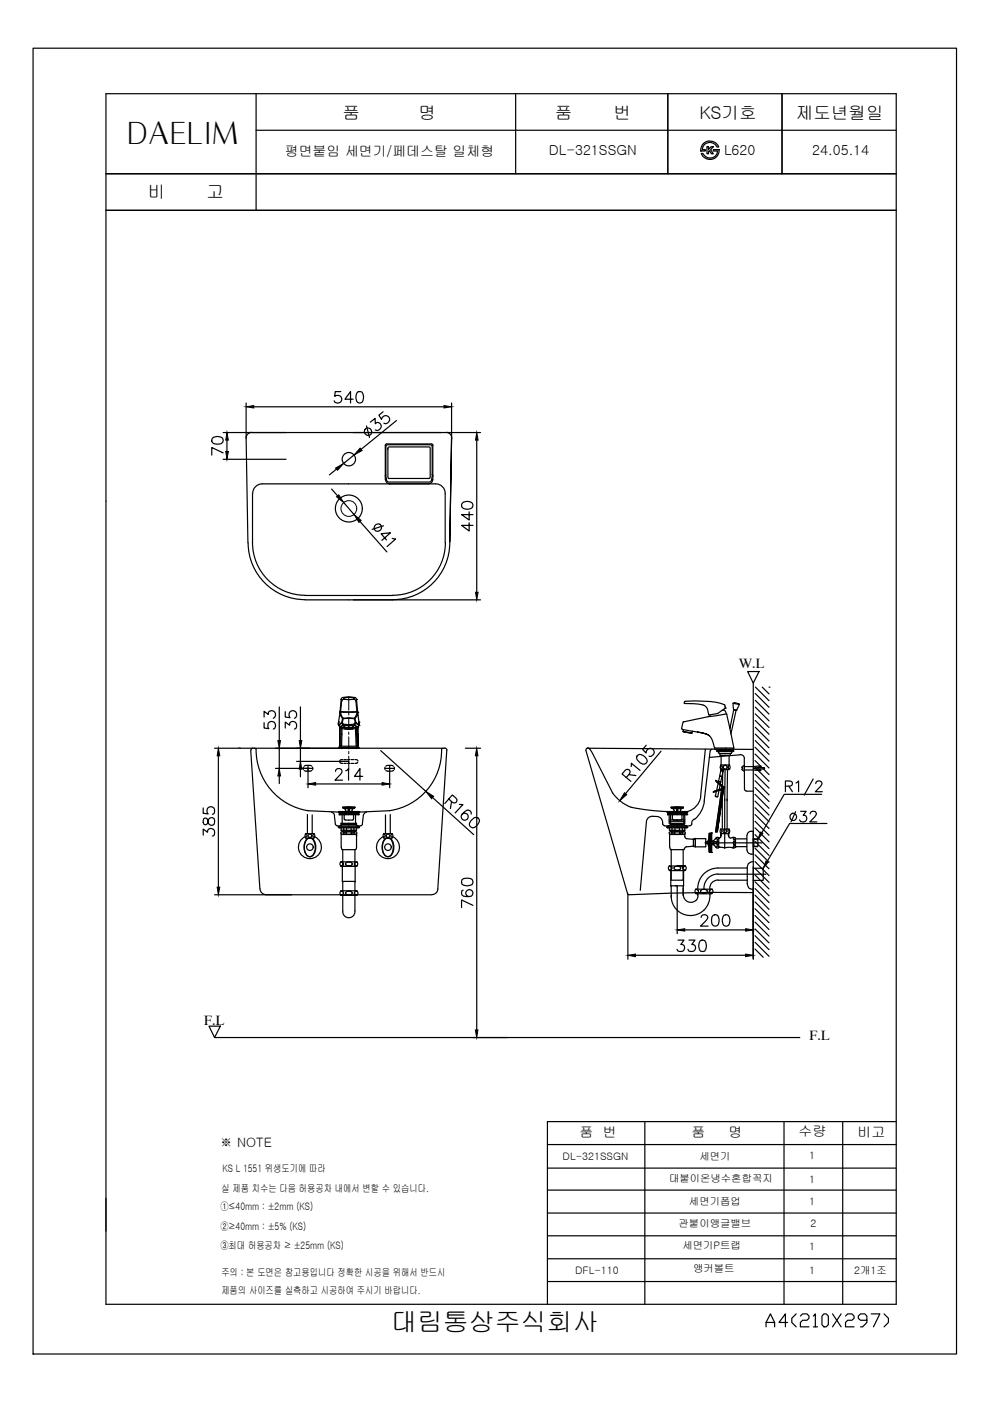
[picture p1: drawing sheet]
<svg xmlns="http://www.w3.org/2000/svg" width="210mm" height="297mm" viewBox="0 0 210 297" stroke-linecap="round" stroke-linejoin="round" font-family="sans-serif">
<!-- layer: YA -->
<g fill="none" stroke="#000" stroke-width=".25">
<path d="M7 10.2h195.8v276.9h-195.8zM22.5 19.9h167.5v256.6h-167.5zM54.3 19.9v24.7M109.3 19.9v16.9M141.6 19.9v16.9M165.8 19.9v16.9M22.5 36.8h167.5M54.3 27.6h135.7M148.7 32.5h.2a1.71 1.71 0 0 0 1.8 1 1.71 1.71 0 0 0 1.4-1.5h-.9v-.3h1.2a1.9 1.9 0 0 1-1.5 2.1 1.9 1.9 0 0 1-2.2-1.3zM149 30.6a2.05 2.05 0 0 1 3.4 .6h-.4a1.64 1.64 0 0 0-1.7-1 1.64 1.64 0 0 0-1.4 1.5h.6v.3h-.9l.1-.7zM149.9 31.1h.3v.5l.6-.5h.5l-.6 .6 .5 .9h-.3l-.5-.7-.2 .2v.5h-.3zM22.5 44.6h167.5"/>
<path d="M136.7 237.8v38.7M190 237.8h-73.9v38.7M116.1 271.7h73.9M116.1 266.9h73.9"/>
</g>
<!-- layer: Dim -->
<path d="M166.2 237.8v38.7M178.7 237.8v38.7M116.1 257.2h73.9M116.1 252.3h73.9M116.1 242.7h73.9M116.1 247.7h73.9M116.1 262h73.9" fill="none" stroke="#000" stroke-width=".25"/>
<!-- layer: MAIN -->
<path d="M158.5 142.4h2.4l-1.2 2.4zM44.3 217.6h2.4l-1.2 2.4z" fill="none" stroke="#000" stroke-width=".25"/>
<!-- layer: 0 -->
<g fill="none" stroke="#000" stroke-width=".25">
<path d="M45 92.9a1.85 1.85 0 0 1 2.2 0 .8 .8 0 0 1-.4 1.2 2.09 2.09 0 0 1-1.8-.3l-.1-.3zM47.3 96l-2.4-1.1v1.6M47.3 91.7h54.6M47.3 97.4h13.3M48.1 93.3v2.4M52.2 85.4v7.5M53.4 91.7a1.21 1.21 0 0 0-1.2 1.2l.4 22.2a12.1 12.1 0 0 0 12.1 12l37.2 .1M53.8 86.2h40.3M71.4 99.5l-1.6 1.2M72.2 83h-1.1l-.1 1a.85 .85 0 0 1 1.3 0 .85 .85 0 0 1-.2 1.3 .85 .85 0 0 1-1.2-.3M74.9 84.6h-1.8l1.2-1.6v2.4M75 96.5l-2.2 1.8"/>
<path d="M75.8 83.1a.81 .81 0 0 1 1.1 .4 1.94 1.94 0 0 1-.2 1.8 .75 .75 0 0 1-1.1-.3 2.01 2.01 0 0 1 .2-1.9zM77.7 90.3l.6 2.5M78.5 89.5l1-.8 .1 1.1a.78 .78 0 0 1 1.2 .2 .78 .78 0 0 1-.5 1.2l-.3 .1-.4-.1M81.2 87.3l-.9 .7 .6 .9a.86 .86 0 0 1 1-.8 .86 .86 0 0 1 .7 1.1 .86 .86 0 0 1-1.2 .5M84.1 89.2l-7.5 6.1M94.6 91.7a1.21 1.21 0 0 1 1.2 1.2M95.7 92.9l-.3 22.2 .3-22.2M95.7 85.4v7.5M101.1 93.3v32.3M53.5 104.6v10.5a11.2 11.2 0 0 0 11.2 11.1M55.6 102.6h36.8M55.6 102.6a2.01 2.01 0 0 0-2 2"/>
<path d="M70.3 103.7l1.3 1.4M72.9 106.6l2.1 2.5M76.3 110.5l5.7 6.5M81.3 111.5l-2.4 .7M81.9 114.5l-1.1-1.3 2-.2-1.8 1.6M83.2 114.1l.7 .2-1.8 1.6M92.4 102.6a2.01 2.01 0 0 1 2 2M94.4 104.6v10.5M94.4 115.1a11.2 11.2 0 0 1-11.1 11.1M95.4 115.1a12.1 12.1 0 0 1-12.1 12M98 106.7a1.47 1.47 0 0 1 2.3 .3v.2a1.36 1.36 0 0 1-2.4 0zM99.5 110.8v1.8l-1.6-1.2h2.4"/>
<path d="M99.5 108.5v1.8l-1.6-1.2h2.4M64.7 126.3h18.6M45.5 158.6h5.2M50.6 158.6h.3M50.9 158.6h43.4M53.2 159.1l1.9 29.4M53.6 158.6l-.4 .4M56 153.2v1.2l1 .1a.87 .87 0 0 1-.1-1.3 .87 .87 0 0 1 1.3 0 .87 .87 0 0 1 0 1.3l-.3 .1M56 152v-1.2l.9 .7a.81 .81 0 0 1 1.2-.7 .81 .81 0 0 1 .1 1.4l-.3 .1M59.2 149.9v7.1M59.2 158.6v4.3M60.5 154.4v-1.3l.9 .7a.78 .78 0 0 1 .9-.9 .78 .78 0 0 1 .6 1.1l-.2 .5-.3 .1"/>
<path d="M60.5 150.9v1.1l1 .2a.85 .85 0 0 1 0-1.3 .85 .85 0 0 1 1.3 .1 .85 .85 0 0 1-.4 1.3M63.7 149.9v7.1M63.7 158.6v2.8M80.7 159.1l9.6 8.7M94.3 158.6l.5 .4M94.7 159.1l-1.9 29.4M98.7 158.6h3.2M124.6 158.6l35.1 .3M124.6 158.6l.5 .3 .5 .8M124.7 158.6a.43 .43 0 0 0-.5 .5l8.9 30.3 .2 .3 17.6-.5h8.8M137 158l-.7 .9 .7 .8a.87 .87 0 0 1 .8-1.1 .87 .87 0 0 1 .9 1 .87 .87 0 0 1-1.1 .7M140.2 159.3l-7.6 9"/>
<path d="M43.1 177.1v-1.3l.9 .7a.68 .68 0 0 1 .8-.8 .86 .86 0 0 1 .7 .7 .86 .86 0 0 1-.5 .9M43.1 171.3v1.1l1 .2a.86 .86 0 0 1 0-1.3 .86 .86 0 0 1 1.3 .1 .86 .86 0 0 1-.4 1.2M43.2 173.6a.91 .91 0 0 0 .2 1.3h.3a1.26 1.26 0 0 0 .5-1.2 .67 .67 0 0 1 .7-.4 .67 .67 0 0 1 .6 .6v.5a.68 .68 0 0 1-.7 .6 .68 .68 0 0 1-.7-.7l-.2-.7-.2-.1zM46.3 160.2v27.9M58.4 162.9h7.9M59.2 164.5v1.6M62.9 161.4h11M63.7 163.1v1.6M65.3 162.3v4.7M66.9 166.2h14.1M71.1 163.5l.1-.3a.73 .73 0 0 1 1.3 .2l-.1 .5-1.4 1.5h1.6M72 161.6l.2 .2 .5 .1"/>
<path d="M72.4 161.1l-.4 .2M72.4 161.4h1.5v.5M72.4 161.1h.3M72.9 161.9h.5M72.9 161.1h.5M73.3 163.4l.6-.4v2.4M73.7 161.9h.5M73.7 161.1h.5M74.5 161.9h.5M74.5 161.1h.5M75.3 161.1h.3l.3 .2M75.3 161.9h.2"/>
<path d="M75.8 161.6l-.3 .3M76.9 164.6h-1.7l1.1-1.6v2.4M81.6 162.9h2M82.6 162.3v4.7M91.7 169.1l8.7 7.9M95.2 169.4l1.1 .8a.54 .54 0 0 0 .6-.6l-1-1.1-1.6 1.9M95.7 169.9l-.2 1.5M97.4 170.5l.8 .1-1.7 1.8M98 172.6a.77 .77 0 0 1 1.2 .2 .77 .77 0 0 1-.5 1.1 .77 .77 0 0 1-.9-.9 2.4 2.4 0 0 1 1.5-1.3 .74 .74 0 0 1 .6 .9M99.9 174a1.14 1.14 0 0 1 1.4-.6l.2 .2a1.41 1.41 0 0 1-.9 1.8 .78 .78 0 0 1-.8-.1 .78 .78 0 0 1-.2-.8zM101.1 160.2v58.2M132.8 164.9l.8-1.2a.55 .55 0 0 0-.7-.6l-1 1 1.9 1.6"/>
<path d="M133.3 164.2l1.5 .2M133.8 162.5v-.7l1.9 1.5M135.2 160.1a1.54 1.54 0 0 1 2 1.2 .79 .79 0 0 1-1 .7 2.17 2.17 0 0 1-1.3-1.4zM141.4 175.3l4.4 .1M142.2 174.8h2.8M143.6 174.8v.6M151.7 176.4h.4M153.2 163.2l-.1 6.6M153.7 163.2v6.6M154.2 163.2v6.6M157.3 163.1l.5 .4M157.3 162.7h.1v.4h-.1"/>
<path d="M157.8 162.5l3.5-.1v.2l-1.6 .3 1.6 .3v.2l-3.5-.1M157.8 162.3v1.2M157.8 162.3l-.5 .4M160.6 162.7h1.5v.3h-1.5M45.5 189.7h46.1M55.1 188.5a1.21 1.21 0 0 0 1.3 1.2M72.6 186.9v.1M92.8 188.5a1.21 1.21 0 0 1-1.2 1.2M97.9 186.5a1.92 1.92 0 0 1 2.2 0 .77 .77 0 0 1-.3 1.2 2.01 2.01 0 0 1-1.9-.2zM98.2 188.7a.71 .71 0 0 0-.4 .7 .71 .71 0 0 0 .5 .6 1.84 1.84 0 0 0 1.8-.2 .74 .74 0 0 0-.3-1.1 .74 .74 0 0 0-1 .5 .74 .74 0 0 0 .7 .9M100.3 192l-2.4-1.2v1.6M133.1 189.6v13.8"/>
<path d="M143.6 187.8v10.2M143.7 199.3h1.3l-.7 1a.77 .77 0 0 1 .9 .8 .77 .77 0 0 1-1.1 .6l-.4-.1-.2-.3M145.2 197.2h12.9M146.1 199.3h1.2l-.6 1a.68 .68 0 0 1 .8 .8 .86 .86 0 0 1-.8 .6 .86 .86 0 0 1-.8-.4M148.5 199.4a.75 .75 0 0 1 1.1 .4 2.01 2.01 0 0 1-.2 1.8 .81 .81 0 0 1-1.1-.3 1.94 1.94 0 0 1 .2-1.9zM148.7 194.5l.2-.4a.79 .79 0 0 1 1 .1l.2 .2-.2 .5-1.4 1.5h1.6M151.2 194.1a.77 .77 0 0 1 1.1 .3 1.94 1.94 0 0 1-.2 1.8 .8 .8 0 0 1-1.2-.3 2.09 2.09 0 0 1 .3-1.8zM153.5 194.1a.75 .75 0 0 1 1.1 .3 1.94 1.94 0 0 1-.2 1.8 .75 .75 0 0 1-1.1-.3 1.91 1.91 0 0 1 .2-1.8zM159.7 188.2v15.2M45.5 220h124.1M134.7 202.5h23.4"/>
<circle cx="74" cy="97.4" r="1.42"/>
<circle cx="78" cy="91.5" r=".79"/>
<circle cx="74" cy="107.8" r="2.86"/>
<circle cx="80.1" cy="111.9" r=".81"/>
</g>
<!-- layer: 2 -->
<g fill="none" stroke="#000" stroke-width=".25">
<path d="M54.3 158.8a13.1 13.1 0 0 0 11 13.1l8.5 .4M93.6 158.8a12.9 12.9 0 0 1-11 13.1l-8.4 .4M125.6 159.7l4.3 8.5a8 8 0 0 0 6.4 3.4l5.1 .5M149.5 158.8l-1 10.2M150.6 159.2l-1.4 11.3-.7 1.7-1.2 1.5M151 158.9l-.4 .3M156.9 160a.87 .87 0 0 1 .9 .7M64.3 162.7v.5M64.5 162.4l.3-.1h1l.3 .1M66.1 163.3l-.3 .2-1.3-.1M66.3 162.7v.5M70.3 172.2a.83 .83 0 0 1 .6 .7"/>
<path d="M70.9 172.9l.2 1.8M71.1 174.7l.4 .4M71.5 175.1h4.9M72.3 175.1v-.5h3.3v.5M76.9 174.7l-.4 .4M77 172.9l-.2 1.8M77.7 172.2a.83 .83 0 0 0-.7 .7M81.6 162.7v.5M81.8 162.4l.4-.1h.9l.3 .1M83.4 163.3l-.3 .2-1.3-.1M83.6 162.7v.5M139.3 173.1a1.73 1.73 0 0 0-2.1 .7l-1.5 15"/>
<path d="M139.3 173.1a1.32 1.32 0 0 1 1.2 1.6M140.5 174.7l.4 .4M140.9 175.1h5.3M141.9 172.6v2h3.3v-2M141.9 174.1h3.3M141.9 173.8h3.3M146.7 174.7l-.4 .4M146.7 174.5l-.1 .3M147.3 173.7l-.4 .2-.2 .5M148.6 168.9a3.8 3.8 0 0 1-2.8 3.2M156.9 160l-6.5 .6M157.8 160.8v6.5l.4 .4"/>
<path d="M158.2 167.7h1.5"/>
</g>
<!-- layer: 6 -->
<g fill="none" stroke="#000" stroke-width=".25">
<path d="M64.7 177.4a2.43 2.43 0 0 0-.9 3.7 2.43 2.43 0 0 0 3.8 0 2.43 2.43 0 0 0-.9-3.7M64.8 176.9l.3 .3-.3 .4M64.8 176.7a.83 .83 0 0 0 0 1M64.8 176.8h1.7M64.8 177.7h.5M65.1 178a.92 .92 0 0 1 .9-.2 .92 .92 0 0 1 .6 .7 2.42 2.42 0 0 1-.7 3.1h-.2a1.86 1.86 0 0 1-1.2-2.3zM65.1 177.8a1.04 1.04 0 0 1 1.1-.1 1.04 1.04 0 0 1 .6 .9 2.25 2.25 0 0 1-1.1 3.1 2.25 2.25 0 0 1-1.1-3.1zM65.2 172.7v4.1M66.1 177.7h.4M66.2 172.8v4M66.6 176.7a.83 .83 0 0 1 0 1M66.6 176.9l-.3 .3 .3 .4"/>
<path d="M81.3 177.4a2.43 2.43 0 0 0-1 3.7 2.43 2.43 0 0 0 3.9 0 2.43 2.43 0 0 0-1-3.7M81.3 176.9l.3 .3-.3 .4M81.4 176.7a.83 .83 0 0 0 0 1M81.4 176.8h1.7M81.4 177.7h.4M81.6 178a.92 .92 0 0 1 1-.2 .92 .92 0 0 1 .6 .7 2.42 2.42 0 0 1-.7 3.1 1.3 1.3 0 0 1-1.4-1.5l.1-1.2zM81.6 177.8a1.04 1.04 0 0 1 1.1-.1 1.04 1.04 0 0 1 .6 .9 2.25 2.25 0 0 1-1 3.1 2.25 2.25 0 0 1-1.1-3.1zM81.7 172.8v4M82.7 177.7h.4M82.7 172.7v4.1M83.1 176.7a.83 .83 0 0 1 0 1M83.2 176.9l-.3 .3 .3 .4"/>
<path d="M149.5 178.7h12.1M150 178.6l.3 .7M150.3 178l-.3 .7M150.4 176.8v3.8l-.2-1.8zM150.4 176.7h.1M150.5 176.7v4M150.5 176.8h.3M150.5 177.7h.3M150.5 179.1h.3M150.5 179h.3M150.5 178.9h.3M150.5 178.8h.3"/>
<path d="M150.5 179.6h.3M150.5 179.5h.3M150.5 179.4h.3M150.5 179.3h.3M150.5 179.2h.3M150.5 179.7h.3M150.5 179.9h.3M150.5 179.8h.3M150.5 178.2h.3M150.5 178.3h.3M150.5 178.4h.3M150.5 178.5h.3"/>
<path d="M150.5 178.6h.3M150.5 178.7h.3M150.5 177.9h.3M150.5 178h.3M150.5 178.1h.3M150.5 176.7h.3M150.5 177.3h.3M150.5 176.9h.3M150.5 177.2h.3M150.5 177h.3M150.5 177.1h.3M150.5 177.4h.3"/>
<path d="M150.5 177.5h.3M150.5 177.6h.3M150.5 177.8h.3M150.8 176.6h.1M150.8 176.6v4.1M150.9 178.3l.4-.1v.9h-.4M151.3 179.1l.4 .4M151.7 179.5l.1 .1M151.7 177.8l-.4 .4M151.7 179.6a.44 .44 0 0 0 .7 .1M151.7 177.7a.44 .44 0 0 1 .7-.1v2M151.8 177.8l-.1 .1"/>
<path d="M151.9 179.7l.2-.4 .2 .5M152 178.3a.4 .4 0 0 1 .3 .4 .4 .4 0 0 1-.3 .4zM152.3 177.6l-.2 .4-.2-.4M152.4 177.7v.1M152.4 179.6h.1M152.5 179.6h.1M152.6 177.7l-.1 .1M152.7 179.6l-.3 .1M152.7 179.6l1.5 .1M152.8 175.9l.3 .3-.3 .4M152.8 177.1h.1l-.1 .2M152.8 177.3v-.5h1.7v.6"/>
<path d="M152.8 175.8h1.7M152.8 175.7a.83 .83 0 0 0 0 1M152.9 177.3l-.4 .4M152.9 176.8v.3M153.1 169.4v6.4M153.7 169.4v10.5M154.2 169.4v6.4M154.4 176.8v.3M154.5 177.1v.2M154.5 177.4l.2 .2 .2 .1M154.5 175.7a.83 .83 0 0 1 0 1M154.6 175.9l-.3 .3 .4 .4"/>
<path d="M154.9 177.7l.6-.2 .4 .2M155.5 177.6l.1 .5 .3-.5M155.6 178.3a.35 .35 0 0 1 .3 .4 .35 .35 0 0 1-.3 .3zM155.9 179.7l-.3-.4-.1 .5M155.9 179.6l-.4 .2-1.2-.1M155.9 179.5h.1M155.9 177.7v1.9v-.1M155.9 179.5h2.5M155.9 177.9h2.5M158.4 177.1v3.1a.87 .87 0 0 0 .9 .9M159.2 176.2h.5v4.9h-.5M159.3 176.2a.87 .87 0 0 0-.9 .9"/>
<path d="M159.7 177.9h1M159.8 177.9h.9M159.8 177.9v1.6M160.7 177.9v1.5l-1 .1M160.7 179.4l-.9 .1M150.4 180.6v.1M150.4 180.7h.4M150.5 180.7h.3M150.5 180.4h.3M150.5 180.3h.3M150.5 180h.3M150.5 180.2h.3"/>
<path d="M150.5 180.1h.3M150.5 180.5h.3M150.5 180.6h.3M150.8 180.7h.1"/>
<circle cx="65.7" cy="179.6" r=".7"/>
<circle cx="65.7" cy="177.2" r=".38"/>
<circle cx="82.2" cy="177.2" r=".38"/>
<circle cx="82.3" cy="179.6" r=".7"/>
<circle cx="153.7" cy="176.2" r=".38"/>
</g>
<!-- layer: 0 -->
<circle cx="74" cy="107.8" r="1.67" fill="none" stroke="#000" stroke-width=".21"/>
<!-- layer: ORTHO$4 -->
<path d="M73.9 91.7h.1M73.9 158.1h.1" fill="none" stroke="#000" stroke-width=".25"/>
<!-- layer: ORTHO$3 -->
<path d="M73.9 91.7h.1M73.9 158.1h.1" fill="none" stroke="#000" stroke-width=".25"/>
<!-- layer: DEFAULT -->
<g fill="none" stroke="#000" stroke-width=".25">
<path d="M53.9 158.6l.4 .2M94 158.6l-.4 .2M159.7 144.8v58.2M160.1 158.4l3 3M160.1 159.9l3 2.9M160.1 157l3 2.9M160.1 147l3 3M160.1 148.5l3 2.9M160.1 149.9l3 2.9M160.1 151.4l3 2.8M160.1 152.8l3 2.9M160.1 154.2l3 2.9"/>
<path d="M160.1 155.6l3 3M160.2 145.7l2.9 2.9M161.6 145.7l1.5 1.4M163.1 145.7h.1M160.1 161.3l3 2.9M160.1 162.7l3 3M160.1 164.1l3 3M160.1 165.5l3 3M160.1 167l3 2.9M160.1 168.4l3 3M160.1 169.9l3 2.9M160.1 171.3l3 2.9"/>
<path d="M160.1 172.7l3 3M160.1 174.1l3 3M160.1 175.5l3 3M160.1 177l3 2.9M160.1 178.4l3 3M160.1 179.8l3 3M160.1 181.2l3 3M160.1 182.7l3 2.9M160.1 184.1l3 3M160.1 185.5l3 3M160.1 187l3 2.9M160.1 188.4l3 3"/>
<path d="M160.1 189.8l3 3M160.1 191.2l3 3M160.1 192.7l3 2.9M160.1 194.1l3 3M160.1 195.5l3 3M160.1 196.9l3 3M160.1 198.4l3 3M160.1 199.8l3 2.9M160.1 201.2l1.7 1.8"/>
</g>
<!-- layer: 4 -->
<g fill="none" stroke="#000" stroke-width=".25">
<path d="M72.3 182.8h.1a.38 .38 0 0 1 .4 .5M72.3 188.9h.1M72.3 183.7h3.3M72.3 182.7h3.3M72.3 189.8h3.3M72.3 182.7l-.2 .5 .2 .5M72.4 188.9a.42 .42 0 0 1 .4 .5 .42 .42 0 0 1-.5 .3M72.6 183.7v3.2h2.7M72.6 186.9l.1 .1M72.7 187v1.9M72.7 189.8v3.3M72.7 193.1a1.29 1.29 0 0 0 1.3 1.5 1.29 1.29 0 0 0 1.2-1.5"/>
<path d="M72.8 183.3l-.5 .3M73.5 189.6l.2 .1M73.7 189.7h.3M73.7 182.8h.5M73.7 182.8a.4 .4 0 0 0-.4 .5 .4 .4 0 0 0 .5 .3l.5-.1 .3-.2M73.9 188.9h.1M74.3 189l.3 .2M74.3 182.8l.3 .2M74.3 189.7h-.3M74.3 189h-.2a.5 .5 0 0 0-.6 0 .5 .5 0 0 0-.1 .6M74.5 189.6l-.2 .1M74.6 189.5l-.1 .1"/>
<path d="M74.7 183v.3M74.7 189.2v.3M75.2 183.3l.3 .2M75.3 188.9h-3l-.2 .4 .2 .5M75.3 187v1.9h.3M75.3 189.8v3.3M75.3 189.6h.1M75.3 187h.1M75.3 183.7v3.2M75.3 186.9h.1M75.3 189l-.2 .3 .2 .3M75.4 189.6l.3 .1"/>
<path d="M75.5 182.8a.38 .38 0 0 0-.3 .5M75.6 183.6h.1M75.6 188.9l-.2 .1M75.6 182.7l.2 .5-.2 .5M75.7 188.9l.2 .4-.2 .5M75.7 188.9h-.1M75.7 182.8h-.1M141.9 183.6h.1M141.9 183.6h3h-1.3M141.9 183.6l-.2 .5 .3 .5h3.2M142 183.7l.4 .2M142 184.5h-.1"/>
<path d="M142.2 184.6v3.2h2.7M142.3 187.8h.1M142.3 187.9v2.4M142.4 184.2l-.4 .2M142.4 183.9v.3M142.9 184.2l.4 .2M142.9 183.9l.1 .3M143.1 183.8l-.2 .1M143.3 183.7h.1a.51 .51 0 0 1 .7 0 .51 .51 0 0 1 .1 .6l-.3 .1M143.3 183.7l-.2 .1M143.3 184.4l.3 .1M143.9 184.4l-.3 .1"/>
<path d="M144.8 183.9v.3M144.8 184.2l.4 .2M144.9 187.9v1.9M144.9 189.7a1.55 1.55 0 0 0 1.4 1.6 1.55 1.55 0 0 0 1.7-1.4M144.9 187.8v.1M144.9 184.6v3.2M145.2 183.7l-.4 .2M145.2 184.5h.2M145.2 183.6h-.3h.3M145.3 183.6l.2 .5-.2 .5M145.3 183.6h-.1M147.5 188.5l.2 .1"/>
<path d="M147.6 189.5h3.3M147.6 188.5h3.3M147.6 188.5l-.3 .5 .3 .5M147.6 188.6a.36 .36 0 0 1 .5 .2 .36 .36 0 0 1-.2 .5M147.7 189.4h-.2M147.9 189.5h.1M147.9 189.3h-.3M147.9 189.5l.1 .1M147.9 189.7v.2M148.7 188.7a.43 .43 0 0 0 0 .6 .43 .43 0 0 0 .5 .1M149.5 188.6l.3 .1M149.6 188.6l-.9 .1"/>
<path d="M149.6 189.3l-.3 .1M149.8 189.3h-.3M149.8 188.7l.2 .3-.2 .3M150.5 189.7a4.1 4.1 0 0 1-4 4.4 4.1 4.1 0 0 1-4.2-4.3M150.5 189.2v.5M150.6 188.7a.3 .3 0 0 0-.2 .3 .3 .3 0 0 0 .2 .3M150.6 189.3h.3M150.8 189.4h.2M150.9 188.6l-.3 .1M150.9 188.5l.3 .5-.3 .5M151 188.5l-.2 .1M152.2 185.3h10.2"/>
<path d="M152.2 186.6h6.2M152.2 186.6a1.76 1.76 0 0 0-1.7 1.9M152.3 185.3a2.98 2.98 0 0 0-3 3.1M158.4 184h-6.2a4.3 4.3 0 0 0-4.3 4.5M158.4 184v3.3l.3 .8M158.7 188.2l.4 .2 .6 .2M158.7 183.1l-.3 .8M159.1 182.8l-.3 .3M159.7 184.1h2.1v2.6h-2.1M159.7 183.7v5.3M159.7 182.7l-.6 .1"/>
</g>
<!-- layer: 7 -->
<g fill="none" stroke="#000" stroke-width=".25">
<path d="M71.7 153.4h.1M71.7 153.4l.1 .4M71.8 153.1h.1M71.8 153.1l-.1 .3 .1-.3M71.8 158.6h4.3M71.8 153.8h.1M71.8 153.8l.5 .6M72 156.8v1.4v-1.4M72 154.4v.3v-.3M72 155.1v.3v-.3M72 155.4v.9zM72 156.3v.5z"/>
<path d="M72 154.7v.4v-.4M72.1 151.1l.1 .6M72.1 154.2h.1M72.1 154.1h.1M72.1 154.2l-.1 .2 .1-.2M72.1 151.1h.1M72.1 151h.1M72.1 151.1l-.3 2M72.1 154.1v.1M72.1 150.9v.2M72.1 150.9h.1M72.2 150.9v.5l.6 .9"/>
<path d="M72.2 151.7h.1M72.2 151.7l.4 .7 .2-.1M72.2 150.9h3.5M72.2 150.9l-.1 .1M72.2 154.2l.9 .1M72.2 154.2v.1M72.2 158.6h.1M72.3 154.4h.1M72.3 150.9l.4 .1h2.5l.4-.1M72.3 154.4l-.1 3.8M72.3 148.3h.1M72.3 154.4l.2 .1"/>
<path d="M72.3 148.3l-.2 2.6M72.4 158.6h.1M72.4 158.6v.1zM72.5 154.5l-.1 3.7M72.5 153.2l-.7 .5-.1-.3M72.5 154.5l.8 .1M72.5 153.2v.1M72.6 152.4l-.1 .8M72.7 147.9l-.3 .1-.1 .3M72.7 153.7l-.2-.4-.7 .5M72.7 153.7h.1l-.6 .5M72.7 153.7l-.6 .4"/>
<path d="M72.8 152.3h2.3M72.8 152.4h2.3l.2 .8-.2 .4h-2.3l-.2-.4zM72.8 153.7h2.3M72.9 148.3h-.1a1.05 1.05 0 0 0-.5 1.2l-.1 1.4M72.9 148.3h.1M73 148.3h.1M73 154l.4-.1h1.5v.1M73 153.9v.2M73 147.9h.1M73 147.9h2M73 148.3h2M73.1 154.4l.4 .2h.9l.4-.2"/>
<path d="M73.1 154.2v-.1v.3M73.1 154.4l.8-.2 .9 .2M73.1 154.4l.4-.1 1.3 .1M73.1 154.4l.8-.1 .8 .1a1.99 1.99 0 0 1-1.6 0zM73.9 153.6v1M74.8 154.2v-.1v.3M74.9 153.9v.2M75 148.3h.1M75 148.3h.1a1.15 1.15 0 0 1 .5 1.2l.1 1.4M75.1 153.7l.6 .5M75.1 152.3l.2 .1M75.2 147.9l-1.3-.1-1.2 .1h.3l-.2 .1 .1 .3"/>
<path d="M75.2 147.9h-.2v.4M75.2 147.9l.4 .4M75.2 153.7l.6 .4M75.2 153.7h-.1M75.3 152.4l.2 .8M75.4 153.3l-.2 .4M75.4 153.3l.7 .5M75.5 154.5v3.7M75.5 153.2l.6 .5v-.6v.3M75.5 154.5l-.9 .1M75.5 153.2l-.1 .1M75.6 150.9h.1"/>
<path d="M75.6 154.4h.1M75.6 148.3h.1M75.6 148.3l.2 2.6M75.6 154.4l.1 3.8M75.6 154.4l-.1 .1M75.7 150.9l-.1 .5-.5 .9M75.7 158.6h.1M75.7 158.6v.1zM75.7 154.2h.1M75.7 154.2l-.9 .1M75.7 150.9h.1M75.7 151.7l-.4 .7"/>
<path d="M75.7 151.7h.1M75.8 150.9h.1M75.8 154.1h.1M75.8 151h.1M75.8 154.1v.1M75.8 151v.1M75.8 151.1l-.1 .6M75.8 154.4v.3v-.3M75.8 155.1v.3v-.3M75.8 155.4l.1 .3-.1-.3M75.8 154.7v.4v-.4M75.8 154.2h.1"/>
<path d="M75.8 154.2v.2v-.2M75.8 151.1h.1M75.8 151.1l.3 2M75.8 154.2l-.2 .2M75.9 158.2h-3.9l-.2 .4h4.1M75.9 158.2v-1.4v1.4M75.9 158.2l.2 .4h-2.2M75.9 155.7v.6zM75.9 156.3v.5zM76.1 153.1h.1M76.1 153.8h.1M76.1 153.4h.1"/>
<path d="M76.1 153.4v.4l-.3 .4M144.6 154.4l.1 .2M144.6 154.7h.3M144.8 155.1l1.9 .3M144.8 153.1l-.3 1.3M145 153l-.1 .1M145.1 155.2h.1M145.1 155.2l1.4 .2M145.1 149.2a8.5 8.5 0 0 1 4.5 .6l.4 .6 .3 1.2 1.9-.3 1.6-1.2M145.2 149.2l-.1-.2 .1-.3a23 23 0 0 1 8.4 .7M146.5 155.4h.1M146.8 155l-1.9-.3-.1 .4"/>
<path d="M147.6 155.2l-.8-.2-.1 .4M149 155.4l-1.4-.2 1.4 .2M149 155.4l1.4 .6zM150.5 151.5v.4M151.6 158.6v.2h3.9v-.2M151.9 159.2v-.1h3.7l-.1 .2M152 159.2l3.4 .2M152.3 159.4l.1 .1M152.4 159.5l.2 .3v.4h2.2v-.3M152.5 159.8h2.5M152.9 158.8v.3M153.6 149.4h.1"/>
<path d="M153.6 150.6h-.5M153.6 150.6l.5 .9M153.7 149.5l.1 .6M153.8 150.1h.1M154 151.4l-3.8 .5-5.3 1.1M154.6 158.8v.3M154.8 154.4l.8 4.2h-4.1a3.6 3.6 0 0 0-1.1-2.6M155 159.7l-.1 .1M155.1 159.5v.1M155.1 159.6l-.1 .1M155.2 159.4l-.1 .1M155.4 149.1l.1 1.3"/>
<path d="M155.6 150.5l.5 .1-1.1 5M155.6 150.5h.1M155.6 150.5l-.8 3.9-.7-2.9M155.7 149h.1M155.7 149l-.3 .1 1.3 .3M155.7 149l.9 .2M156.1 150.6h.1M156.5 149.2h.1M156.5 149.2l.2 .2M156.8 149.4l-.7 1.2-.6-.1M73.9 172.4h.1M143.6 172.4h.1"/>
<path d="M151.5 167.8l-.3 .2 .7-.2M151.5 167.8l-.3 .2M151.7 168.8l.5 .1M151.7 168.8l.6-3.1 .5 .1-.6 3.1M151.7 165.5l.3 .2zM151.8 165.5l.5 .3M152 165.7h.1M152 167.7h.1M152.4 166l.4 .4-.1-.1M152.4 166l.3 .3M152.4 166h.1M152.4 165.7h.1"/>
<path d="M152.5 167.5h.1M152.5 167.5l-.5 .2 .4-.1M152.5 167.5l-.1 .1M152.6 164.6l.5 .1-.3 1.1-.5-.1zM152.6 164.5v.1M152.7 166.2l.6 .5M152.7 166.3h.1M152.8 166.4h.1M152.8 165.8h.1M152.8 163.4l.5 .1-.2 1.1-.5-.1zM152.8 162.2l.2 .2M152.9 162.2a.83 .83 0 0 0 0 1"/>
<path d="M152.9 163.2v.2l.4 .1 .1-.3M152.9 160.2v2M152.9 163.2h1.7M152.9 163.4h.1M153 167.4l-.6 .2M153 167.3h.1M153 167.2l-1.5 .6M153 167.2h.1M153 167.2l-1.5 .5M153 164.6v.1M153 162.4l.1 .4-.3 .3M153.1 166.7v.1l-1.1-1.1 1 1"/>
<path d="M153.1 166.9l-1.4 9.5M153.1 167.2l-1.3 9.2M153.1 166.7l.3 .1M153.1 166.7h.1M153.1 166.7v.2M153.1 166.7v.2h.3M153.1 166.9l-.1 .3h.1M153.2 166.9l-.1 .3M153.2 166.9l-1.3 9.5M153.3 166.9v.1M153.3 163.5h.1M153.3 167l.1 .3"/>
<path d="M153.3 167l-1.3 9.4M153.4 166.9v.4M153.4 167.3l-1.3 9.1 1.3-9.1M153.4 166.8h.1M153.4 167.3h.1M153.4 166.8v.1M153.4 166.9h.1M153.4 166.9v.3v-.3M153.5 162.4a.4 .4 0 0 0 0 .6 .4 .4 0 0 0 .5 0 .4 .4 0 0 0 0-.6M153.5 162.4l.3-.2 .2 .2M154.5 162.4l-.1 .4 .3 .3M154.6 160.2v2h-1.7"/>
<path d="M154.6 162.2a.83 .83 0 0 1 0 1M154.7 162.2l-.2 .2"/>
</g>
<!-- layer: 3 -->
<g fill="none" stroke="#000" stroke-width=".25">
<path d="M71.7 175.3h4.5M71.8 172.1l.2 .2h4M71.8 172.1h4.3M71.8 172.1h.1M71.9 175.4v.1M71.9 175.5h.1M71.9 175.5h4.1M71.9 172.3v.1M71.9 172.6v.1M72 172.6h.1M72 172.4h.1M72 172.7h.1"/>
<path d="M72 172.3h.1M72 172.7h4M72 172.6h4M72 172.4h4M72.2 172.4v.2M72.3 177l.1 2.6 .1 .5M72.3 175.5l.1 .6h3M72.3 176h.6M72.4 176.9h3.1M72.4 176.9h.1M72.5 172.4v2.4l-.8 .5M72.5 174.6l.1 .2h2.8"/>
<path d="M72.5 176.1v.2h2.8M72.5 174.6h2.9M72.6 171.2l.2 .2h2.4l.1-.2h-2.6M72.6 171.2l1.4-.2 1.3 .2M72.8 176.4h-.4l-.1 .4h.5M72.8 176.8h.6M72.8 176.5h.6M72.8 176.5v.3M72.9 175.5v.5h.6M73 171.4h.1M73 171.4l.8 .1M73.1 171.5l.2 .3"/>
<path d="M73.2 172l-.1 .1M73.3 171.7l-.1 .3M73.4 176.5v.3M73.4 176.8l.5 .1M73.5 175.5v.5M73.5 176h1M73.8 171.5h.3M73.8 171.5v.6M73.9 171.4v.5M73.9 176.3l-.5 .1M74 171.4v.5M74 176.3l.5 .1"/>
<path d="M74 171.9l-.1 .2M74 171.9v.2M74.1 171.5v.6M74.5 175.5v.5M74.5 176.8l-.5 .1M74.7 172l.1 .1M74.7 172.6h-1.5l-.2 .3 .1 .9 1.6 .1M74.8 172.6l.2 .3v.7l-.2 .2M74.8 171.5l-.2 .3 .1 .2M74.9 171.4h.1l-.9 .1M75 175.5v.5h-.5M75 176h.6"/>
<path d="M75.1 176.5h-.6v.3h.6M75.1 176.5v.3M75.1 176.4h.4l.1 .4h-.5M75.4 172.4v2.4M75.4 174.6l-.1 .2M75.4 174.8l.8 .5M75.5 176.9h.1M75.6 177v2.6l-.2 .5M75.6 175.5v.5l-.2 .1v.2M75.7 172.4v.2M76 175.5h.1M76 172.4h.1"/>
<path d="M76 172.3h.1M76 172.6h.1M76 172.7h.1M76 172.3v.1M76 172.6v.1M76 175.4v.1M76.1 172.1h.1M76.1 172.1l-.1 .2M141.4 172.1h.1M141.4 172.1h4.3M141.4 172.1l.2 .2M141.5 175.4v.1"/>
<path d="M141.5 175.5h.1M141.5 172.7h.1M141.5 172.3h.1M141.5 172.7h4.1M141.5 175.5h4.1M141.5 172.6v.1M141.6 172.6h.1M141.6 172.4h.1M141.6 172.6h4M141.6 172.4h4M141.9 172.4v.2M141.9 176.5v.3"/>
<path d="M141.9 175.5v.5M141.9 176.4l.3-.1 .3 .1M141.9 176.8l.3 .1 .3-.1M142 177v2.6M142 176h.5M142 179.6l.2 .5M142.1 176.9h3M142.1 176.9h-.1M142.2 174.6v.2M142.2 172.4v2.4l-.8 .6h4.4M142.2 174.6h2.8M142.3 171.2h2.6l-.1 .2h-2.4z"/>
<path d="M142.4 176.5h.6v.3h-.6zM142.5 175.5v.5h.6M142.7 172.7h1.8v1.1h-1.8zM142.7 171.5l.2 .3v.2M142.7 171.4h-.1l.9 .1M142.9 172l-.2 .1M143.1 176.8l.5 .1M143.1 175.5v.5M143.1 176l.5 .1M143.5 171.5h.2M143.5 171.5v.6M143.5 171.4v.5"/>
<path d="M143.6 176.3l-.5 .1M143.6 176.1h-1.4v.2h2.8v-.2M143.6 171.4l.1 .5M143.6 176.3l.5 .1M143.7 171.9h-.2v.2M143.7 171.9l-.1 .2M143.7 171.5v.6M144 175.5v.5M144.1 176l-.5 .1M144.1 176.8l-.5 .1M144.1 176.5h.6v.3h-.6zM144.3 172l.1 .1"/>
<path d="M144.5 171.5l-.2 .3v.2M144.5 171.4h.1l-.9 .1M144.7 175.5v.5h-.7M144.7 176h.5M144.7 176.4l.3-.1 .3 .1M144.7 176.8l.3 .1 .3-.1M144.8 171.1l-2.5 .1M144.8 171.1l.1 .1M144.9 176.9h.1M145 174.6l-.1 .2M145 172.4v2.4l.8 .5M145.1 176.9h.1"/>
<path d="M145.2 179.8l-.2 .3M145.2 175.5v.5l-.2 .1M145.2 177v.4M145.2 177.4l.4 .4M145.3 176.5v.3M145.3 172.4v.2M145.6 172.4h.1M145.6 172.6h.1M145.6 177.8l1.2 .1M145.6 175.5h.1M145.6 172.3h-4.1v.1M145.6 172.3h.1"/>
<path d="M145.6 172.7h.1M145.6 172.3v.1M145.6 172.6v.1M145.7 175.4v.1M145.7 172.1h.1M145.7 172.1l-.1 .2M146.8 179.4l-1.3 .1-.3 .3M146.9 179.4l.3 .1M147.1 179.4l2.4 .1 .1-.1M147.1 177.9h.1M147.2 177.9h-.3M147.4 179.5h.1"/>
<path d="M147.4 177.9h-.4v1.5h.4M147.5 177.8l-.1 1.7M149.5 177.8l-2.4 .1M149.5 177.8l.1 1.7M149.6 178.4h2.8M149.6 178.9h2.8M72.5 180.1h2.9M72.7 180.1v3.6h2.6v-3.6M142.1 180.1h2.9M142.3 180.1v6.5h2.6v-6.5"/>
</g>
<!-- layer: 1 -->
<path d="M141.7 175.1h3.7M174.2 168.4h-7.9l-4.8 8.1M175.3 174.6h-7.9l-4.8 8.1" fill="none" stroke="#000" stroke-width=".25"/>
<!-- layer: 0 -->
<g fill="#000" stroke="#000" stroke-width=".21">
<path d="M47.9 95.7h.5l-.3 1.7zM48.1 91.7l.3 1.6h-.5zM52.2 86.2l1.6-.2v.5zM71.1 99.2l1.7-.9-1.2 1.4zM76.4 95l.4 .5-1.8 1zM94.1 86l1.6 .2-1.6 .3zM101.1 91.7l.3 1.6h-.6zM71.4 105.3l.4-.4 1.1 1.7zM75 109.1l1.6 1.2-.5 .5zM100.8 125.6h.6l-.3 1.6zM58.9 157h.6l-.3 1.6zM63.4 157h.6l-.3 1.6z"/>
<path d="M46.3 158.6l.3 1.6h-.6zM59.2 162.9l.3 1.6h-.6zM63.7 161.4l.3 1.7h-.6zM65.3 166.2l1.6-.3v.6zM81 165.9l1.6 .3-1.6 .3zM90.3 167.8l1.6 1-.4 .5zM101.1 158.6l.2 1.6h-.5zM132.4 168.1l.5 .4-1.5 1.3zM46 188.1h.6l-.3 1.6zM143.6 197.2l1.6-.3v.5zM158.1 196.9l1.6 .3-1.6 .2zM100.8 218.4h.5l-.2 1.6z"/>
<path d="M133.1 202.5l1.6-.2v.5zM158.1 202.3l1.6 .2-1.6 .3z"/>
</g>
<!-- layer: 1 -->
<path d="M161.3 176.4l.4 .3-1 1.2zM162.4 182.6l.5 .2-1.1 1.3z" fill="#000" stroke="#000" stroke-width=".21"/>
<!-- layer: CEN -->
<path d="M73.9 147.7v2.9M73.9 151.1v.5M73.9 152.1v2.6M73.9 155.2v.5M73.9 156.2v2.6M73.9 159.3v.5M73.9 160.3v3" fill="none" stroke="#000" stroke-width=".21"/>
<!-- layer: BU -->
<path d="M81.9 94.4l.3-.1h9l.3 .1 .1 .3v6.3l-.2 1-.3 .2h-8.7l-.3-.1-.3-1.1v-6.3zM82.2 94.9l.3-.1h8.6l.1 6.6h-8.9zM82.7 102.6h8.1" fill="none" stroke="#000" stroke-width=".25"/>
<!-- layer: 002 -->
<path d="M91.8 94.5v7.2M91.8 94.4l-.3-.3-9.7 .1-.1 .2v7.3M81.7 101.6a.95 .95 0 0 0 1 1M81.8 100.7l-.1 .3M91.7 100.7l.1 .3M91.8 101.6a.95 .95 0 0 1-1 1" fill="none" stroke="#000" stroke-width=".25"/>
<text font-size="6.6" x="165.5" y="169.7">R1/2</text>
<text font-size="6.4" x="26.9" y="30.5">DAELIM</text>
<text font-size="6.2" x="161.2" y="282.6">A4(210X297)</text>
<text font-size="5.5" x="82.9" y="282.3">대림통상주식회사</text>
<text font-size="5.3" x="166.2" y="175.3">32</text>
<g font-size="3.7">
<text x="72.6" y="25.2">품</text>
<text x="88.7" y="25.2">명</text>
<text x="117.7" y="25.2">품</text>
<text x="130.1" y="25.2">번</text>
<text x="148.3" y="25.2">KS기호</text>
<text x="168.8" y="25.2">제도년월일</text>
<text x="31.4" y="42">비</text>
<text x="43.8" y="42">고</text>
</g>
<g font-size="2.9">
<text x="60.4" y="33.1">평면붙임 세면기/페데스탈 일체형</text>
<text x="116.4" y="32.9">DL-321SSGN</text>
<text x="153.5" y="32.9">L620</text>
<text x="172.2" y="32.9">24.05.14</text>
<text x="156.6" y="141.6">W.L</text>
<text x="43.2" y="217.2">F.L</text>
<text x="171.6" y="220.5">F.L</text>
<text x="122.9" y="241.1">품 번</text>
<text x="146.6" y="241.1">품</text>
<text x="154.5" y="241.1">명</text>
<text x="169.3" y="240.9">수량</text>
<text x="181.8" y="241.1">비고</text>
</g>
<text font-size="2.8" x="46.6" y="243.3">※ NOTE</text>
<g font-size="2.2">
<text x="119.3" y="245.9">DL-321SSGN</text>
<text x="148.3" y="245.8">세면기</text>
<text x="171.6" y="245.8">1</text>
<text x="47.2" y="248.5">KS L 1551 위생도기에 따라</text>
<text x="141.8" y="250.6">대붙이온냉수혼합꼭지</text>
<text x="171.6" y="250.8">1</text>
<text x="46.7" y="256.6">①≤40mm : ±2mm (KS)</text>
<text x="46.9" y="252.7">실 제품 치수는 다음 허용공차 내에서 변할 수 있습니다.</text>
<text x="146.1" y="255.6">세면기폽업</text>
<text x="171.6" y="255.5">1</text>
<text x="46.7" y="260.7">②≥40mm : ±5% (KS)</text>
<text x="143.9" y="260.2">관붙이앵글밸브</text>
<text x="171.8" y="260.2">2</text>
<text x="46.7" y="264.8">③최대 허용공차 ≥ ±25mm (KS)</text>
<text x="144.7" y="264.9">세면기P트랩</text>
<text x="147" y="269.7">앵커볼트</text>
<text x="171.6" y="265.1">1</text>
<text x="46.9" y="270.5">주의 : 본 도면은 참고용입니다 정확한 시공을 위해서 반드시</text>
<text x="46.9" y="274.3">제품의 사이즈를 실측하고 시공하여 주시기 바랍니다.</text>
<text x="121.9" y="270">DFL-110</text>
<text x="171.6" y="270.1">1</text>
<text x="181.1" y="270.1">2개1조</text>
</g>
</svg>
